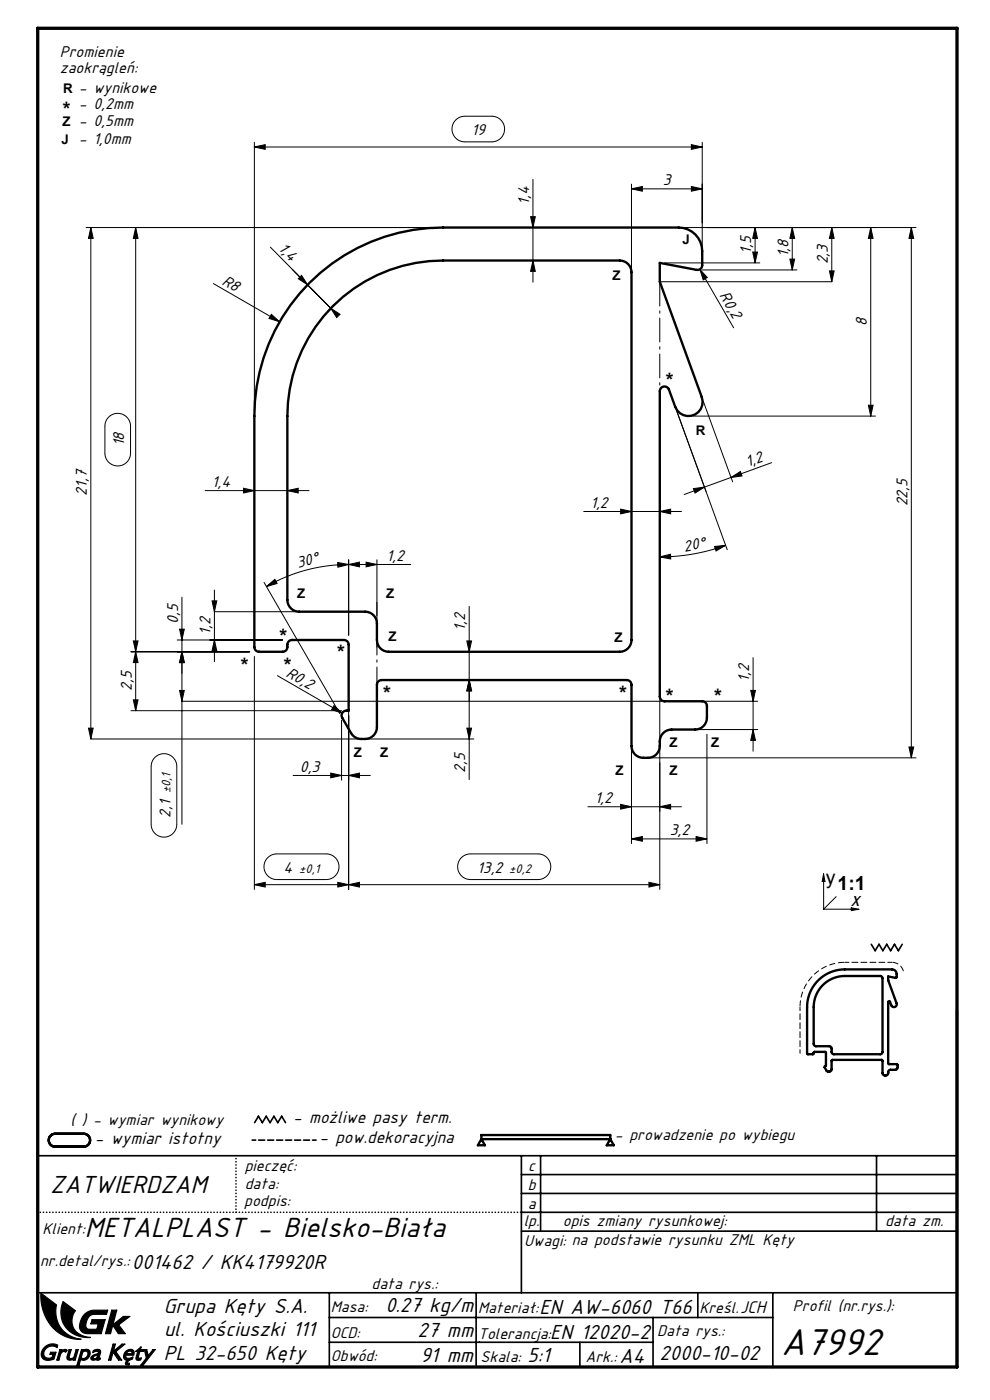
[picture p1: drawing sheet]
<svg xmlns="http://www.w3.org/2000/svg" width="210mm" height="297mm" viewBox="0 0 210 297" stroke-linecap="round" stroke-linejoin="round" font-family="sans-serif">
<path d="M65.7 60a40 40 0 0 1 28.3-11.7h50a5 5 0 0 1 5 5v3a1 1 0 0 1-1.2 1l-7.8-1.5v4l8.9 24.4a3 3 0 0 1-1.8 3.9 3 3 0 0 1-3.9-1.8l-1.3-3.7a1 1 0 0 0-1.1-.6 1 1 0 0 0-.8 1v64.8a1 1 0 0 0 1 1h8a1 1 0 0 1 1 1v2.5a2.5 2.5 0 0 1-2.5 2.5h-5a2.5 2.5 0 0 0-2.5 2.5 2.85 2.85 0 0 1-3.5 3.5 2.5 2.5 0 0 1-2.5-2.5v-13a1 1 0 0 0-1-1h-52a1 1 0 0 0-1 1v9a2.65 2.65 0 0 1-3.4 2.5 2.5 2.5 0 0 1-2.1-1.3l-1.9-3.2a1.08 1.08 0 0 1 .1-1.3 1.08 1.08 0 0 1 1.3-.2v-14a1 1 0 0 0-1-1h-11a1.23 1.23 0 0 0-1.1 1.7l-.2 .5-.6 .3h-5.1a1 1 0 0 1-1-1v-49a40 40 0 0 1 11.7-28.3zM70.6 64.9a33 33 0 0 1 23.4-9.6h37.5a2.5 2.5 0 0 1 2.5 2.5v78a2.5 2.5 0 0 1-2.5 2.5h-49a2.5 2.5 0 0 1-2.5-2.5v-3.5a2.5 2.5 0 0 0-2.5-2.5h-14a2.5 2.5 0 0 1-2.5-2.5v-39a33 33 0 0 1 9.6-23.4zM173.5 208a8 8 0 0 1 5.7-2.4h10a1 1 0 0 1 1 1v.7l-.1 .1-1.7-.3v.8l1.8 4.9a.6 .6 0 0 1-.4 .8 .6 .6 0 0 1-.7-.3l-.3-.8a.2 .2 0 0 0-.2-.1 .2 .2 0 0 0-.2 .2v13l.2 .1 1.6 .1 .2 .1v.6l-.2 .4-1.4 .1a.84 .84 0 0 0-.5 .9l-.4 .2a.55 .55 0 0 1-.7-.5v-2.6l-.2-.2-10.4 .1-.2 .1v1.8a.61 .61 0 0 1-.5 .5 .61 .61 0 0 1-.6-.2l-.4-.8 .3-.2-.1-2.9h-2.3l-.4 .4h-1l-.2-.1v-9.9a8 8 0 0 1 2.3-5.6zM174.5 209a6.6 6.6 0 0 1 4.7-2h7.5l.5 .4v15.7l-.1 .4-.4 .1h-9.9l-.4-.3v-.9l-.3-.4-3.3-.1-.2-.5v-7.8a6.6 6.6 0 0 1 1.9-4.6zM203 214.3v75.7M10.7 241l.8-.5h6.2a1.37 1.37 0 0 1 1.4 1.4 1.37 1.37 0 0 1-1.4 1.4h-6a1.37 1.37 0 0 1-1.2-.9 1.37 1.37 0 0 1 .2-1.4zM102.1 241.7v-.9h27.4v.9M102.1 241.7h27.4M102.1 241.7l.8 1.3h-1.5zM129.5 241.7l.7 1.3h-1.5z" fill="none" stroke="#000" stroke-width=".5"/>
<g fill="none" stroke="#000" stroke-width=".25">
<path d="M8.7 274.3l3.3 2.5a5.8 5.8 0 0 0 5.3 7.3 8.2 8.2 0 0 1-8.4-6.9zM13.4 276.1l2.6 2a3.5 3.5 0 0 0-.4 3.6 3.5 3.5 0 0 0 3 2h.7a5.4 5.4 0 0 1-5.9-7.6zM18 278.8a3 3 0 0 1 2.1-.9h2.7l-.2 .9h-2.6a2.16 2.16 0 0 0-1.6 3l.5 .2h1.6l.4-1.2h-1.6l.2-.8h2.8l-.8 2.9h-2.8a1.69 1.69 0 0 1-1.7-.8 1.69 1.69 0 0 1 .1-1.8l.4-.9zM23.7 277.9h1.1l-.9 3.2 2.3-1.8h1.3l-2.3 1.8 1.4 1.8h-1.5l-1.2-1.8-.5 1.8h-1zM9.4 285.9a2.37 2.37 0 0 1 2.8-.5l-.1 .5a1.7 1.7 0 0 0-2-.1 1.7 1.7 0 0 0-.7 1.9l.7 .4h.7l.3-.1 .1-.7h-.6l.1-.4h1.2l-.4 1.4a2.03 2.03 0 0 1-2.7-.5v-1zM12.7 286.3h.4l-.1 .4a.75 .75 0 0 1 1.3-.2l-.4 .3a.62 .62 0 0 0-.7 0 .62 .62 0 0 0-.4 .5l-.3 1.2h-.4zM14.7 286.3h.4l-.4 1.5 .1 .3 .3 .1 .6-.3 .4-1.6h.5l-.7 2.2h-.4l.1-.2-.5 .2a.59 .59 0 0 1-.7-.1 .59 .59 0 0 1-.2-.6zM17.3 286.3h.4v.1l.3-.1a.88 .88 0 0 1 1.1 .3 .88 .88 0 0 1-.1 1.1l-.4 .5-.5 .3-.5 .1-.5-.2-.3 1.2h-.5zM17.6 286.8a.66 .66 0 0 1 1 0 .66 .66 0 0 1-.2 1l-.6 .4-.6-.2zM20.6 288.1l-.1 .2M20.7 287.4l-.4 .2a.37 .37 0 0 0-.5 .2 .37 .37 0 0 0 .2 .5l.6-.2M21 288.1h.3l-.3 .4-.4 .1-.1-.3"/>
<path d="M21 288.1l.3-1.1-1.2 .4a.67 .67 0 0 0-.7 .4 .67 .67 0 0 0 .2 .7l.9-.2M21 288.1l-.5 .2M21.3 287.1a.65 .65 0 0 0-.2-.8 .65 .65 0 0 0-.8 0l-.5 .2-.1 .5 .4-.3a.44 .44 0 0 1 .8 .3l-.3 1.1M24 285.2h.5l-.5 1.5 1.9-1.5h.6l-1.9 1.5 1.2 1.8h-.7l-1.1-1.6-.5 1.6h-.5zM26.7 286.7l.8-.4a.79 .79 0 0 1 .9 .3 .79 .79 0 0 1 0 .9h-1.7a.62 .62 0 0 0 .3 .7 .62 .62 0 0 0 .7-.1l.5-.3-.1 .5-.8 .3a.34 .34 0 0 0-.1 .6h.2v.4h-.5a.49 .49 0 0 1-.3-.5 .49 .49 0 0 1 .3-.5h.1a.97 .97 0 0 1-.8-.8 .97 .97 0 0 1 .4-1zM27 286.8l.7-.2 .2 .2 .1 .4h-1.2zM28.8 286.6l1.1-.8-.1 .5h.7l-.1 .4h-.7l-.4 1.3 .2 .1 .5-.1-.1 .5-.4 .1a.46 .46 0 0 1-.6-.1 .46 .46 0 0 1 0-.6l.3-1.2zM30.6 286.3h.5l.3 1.3 1.1-1.3h.4l-2.6 3.3h-.5l1.2-1.5z"/>
</g>
<path d="M191.7 206.2a2.5 2.5 0 0 0-2.5-2.1" fill="none" stroke="#000" stroke-width=".21" stroke-dasharray="1.3 .6" stroke-dashoffset="-.1" stroke-linecap="butt"/>
<path d="M179.2 204.1a9.5 9.5 0 0 0-9.5 9.5" fill="none" stroke="#000" stroke-width=".21" stroke-dasharray="1.3 .6" stroke-dashoffset="-.2" stroke-linecap="butt"/>
<g fill="none" stroke="#000" stroke-width=".35">
<path d="M184.8 200.3l.8 1.4 .9-1.4 .8 1.4 .8-1.4 .8 1.4 .8-1.4 .9 1.4 .8-1.4M54 238.2l.8-1.4 .8 1.4 .9-1.4 .8 1.4 .8-1.4 .8 1.4 .8-1.4 .9 1.4M8 245.2h195M110.6 257.2h92.4M110.6 253.2h92.4M110.6 245.2v29.1M110.6 249.2h92.4M114.7 245.2v15.9M185.9 245.2v16M8 274.3h195M8 260.6v29.4M69.9 274.3v15.7h65.7"/>
<path d="M69.9 279.5h94M101 274.3v15.7M110.6 261.2h92.4M138.5 279.5v10.5M148 274.2v5.3M163.9 274.3v15.8M69.9 284.8h68.6M123 284.8v5.2"/>
</g>
<path d="M50.1 257.2v-12" fill="none" stroke="#000" stroke-width=".35" stroke-dasharray="0 .6"/>
<path d="M8 257.2h102.6" fill="none" stroke="#000" stroke-width=".35" stroke-dasharray="0 .6" stroke-dashoffset=".1"/>
<path d="M8 6h195v284h-195z" fill="none" stroke="#000" stroke-width=".7"/>
<path d="M174.7 192.9l2.7-2.7" fill="none" stroke="#000" stroke-width=".21" stroke-dasharray="6.3 1.3 1.3 1.3"/>
<g fill="none" stroke="#000" stroke-width=".21">
<path d="M54 31.2l2.3-.5v1zM54 30.2v57.1M54 31.2h95M96.7 25.5a2.72 2.72 0 0 1 1.9-.8h5.7a2.72 2.72 0 0 1 2.7 2.7 2.72 2.72 0 0 1-2.7 2.7h-5.7a2.72 2.72 0 0 1-2.5-1.7 2.72 2.72 0 0 1 .6-2.9zM113.1 38.1v21.8M134 39.1v70.4M146.7 30.7l2.3 .5-2.3 .5zM146.7 39.6l2.3 .5-2.3 .5zM149 30.2v24.1M19.3 48.3l.5 2.3h-1zM19.3 48.3v108.5M28.8 48.3l.5 2.3h-1z"/>
<path d="M28.8 48.3v102.5M57.4 52.4l12.8 13M63.3 59.1l.7-.7 1.2 2zM112.6 46h1l-.5 2.3zM113.1 55.3l.5 2.3h-1zM120.5 48.3h-102.2M134 40.1l2.3-.5v1zM134 40.1h15M140 59.8h36.4M140 48.3h54.3M141 55.8h20.2M148.5 57.1l1.5 1.8-.8 .5z"/>
<path d="M148.5 57.1l7.1 12.4M149 57.3h20.1M159.7 53.5h1l-.5 2.3zM160.2 48.3v7.5M160.2 48.3l.5 2.3h-1zM167.6 55h1l-.5 2.3zM168.1 48.3v9M168.1 48.3l.5 2.3h-1zM175.9 57.5h1l-.5 2.3zM176.4 48.3v11.5M176.4 48.3l.5 2.3h-1zM184.7 48.3l.5 2.3h-1z"/>
<path d="M184.7 48.3v40M193.3 48.3l.5 2.3h-1zM193.3 48.3v112.5M45.3 60.2l14 8.1M57.6 66.7l1.7 1.6-2.2-.7zM65.1 60.5l-.6 .6M70 65.5l-.6 .6M70.2 65.4l1.9 1.3-.7 .7zM23 88.5a2.72 2.72 0 0 1 3-.6 2.72 2.72 0 0 1 1.7 2.5v5.7a2.72 2.72 0 0 1-2.7 2.7 2.72 2.72 0 0 1-2.7-2.7v-5.7a2.72 2.72 0 0 1 .7-1.9zM140 96.8v12.7M143.6 87.2l10.7 29.4M147 88.3h38.7"/>
<path d="M149.2 85.2l6.2 17M163.7 98.1l-18.6 6.8M184.2 86h1l-.5 2.3zM43.5 104.1h22.1M51.7 103.6l2.3 .5-2.3 .5zM61 104.1l2.3-.5v1zM71.6 119.3l2.4 .5-2.3 .5zM74 119.8a34.9 34.9 0 0 0-17.5 4.6M74 118.8v16M74 119.8l2.3-.5v1zM74 119.8h13.1M77.7 119.3l2.3 .5-2.3 .5z"/>
<path d="M80 118.8v18.5M123.8 108.5h20.8M131.7 108l2.3 .5-2.3 .5zM140 108.5l2.3-.5v1zM140 118.1l2.2-.5 .1 1zM147.1 103.7l2.3-.4-2 1.3zM151.6 115.9l2.3-.2-2 1.2zM153.9 115.7a40.8 40.8 0 0 1-13.9 2.4M155.1 101.3l2-1.3 .3 1zM27.8 138.3h25.2M28.3 136h1l-.5 2.3zM28.8 138.3l.5 2.3h-1z"/>
<path d="M37.6 135.8h22.4M38.1 133.5h1l-.5 2.3zM38.6 126.7v48.2M38.6 138.3l.5 2.3h-1zM45 127.5h1l-.5 2.3zM45.5 129.8h18M45.5 125.2v15.2M45.5 135.8l.5 2.3h-1zM54 139.3v49.4M56 123.6l16.1 27.8M56.5 124.4l1.8-1.5 .5 .9zM99 136h1l-.5 2.3z"/>
<path d="M99.5 128.7v36.7M159.7 139.5v19.9M18.8 154.5h1l-.5 2.3zM19.3 156.8h57.3M27.8 150.8h44.7M28.3 148.5h1l-.5 2.3zM38.1 146.5h1l-.5 2.3zM38.6 148.8h102.3M58.9 143.3l13.7 8M70.8 149.7l1.8 1.6-2.3-.7zM72.5 152.8v12.7M74 149.8v38.9"/>
<path d="M77.3 156.8h23.2M99 154.5h1l-.5 2.3zM99.5 144.3l.5 2.3h-1zM134 156.2v22.8M140 145v43.7M146.7 154.8h14M148.6 148.8h12.1M150 155.8v23.2M159.2 146.5h1l-.5 2.3zM159.7 154.8l.5 2.3h-1zM192.8 158.5h1l-.5 2.3zM32.9 160.7a2.72 2.72 0 0 1 2.9-.6 2.72 2.72 0 0 1 1.7 2.5v12.3a2.72 2.72 0 0 1-2.7 2.7 2.72 2.72 0 0 1-2.7-2.7v-12.3a2.72 2.72 0 0 1 .8-1.9z"/>
<path d="M62.2 164.5h16.4M70.2 164l2.3 .5-2.3 .5zM74 164.5l2.3-.5v1zM124.7 171.1h19.9M131.7 170.6l2.3 .5-2.3 .5zM134 178l2.3-.5v1zM134 178h16M137.2 160.8h57.1M140 171.1l2.3-.5v1zM147.7 177.5l2.3 .5-2.3 .5zM54 187.7l2.3-.5v1zM54 187.7h86"/>
<path d="M56.8 181.9a2.72 2.72 0 0 1 1.9-.8h10.5a2.72 2.72 0 0 1 2.7 2.8 2.72 2.72 0 0 1-2.7 2.7h-10.5a2.72 2.72 0 0 1-2.5-1.7 2.72 2.72 0 0 1 .6-3zM71.7 187.2l2.3 .5-2.3 .5zM74 187.7l2.3-.5v1zM97.9 181.9a2.72 2.72 0 0 1 1.9-.8h14.3a2.72 2.72 0 0 1 2.7 2.8 2.72 2.72 0 0 1-2.7 2.7h-14.3a2.72 2.72 0 0 1-2.5-1.7 2.72 2.72 0 0 1 .6-3zM137.7 187.2l2.3 .5-2.3 .5zM174.7 185.4l.3 1.6h-.6zM174.7 187v5.9h5.9M180.6 192.6l1.6 .3-1.6 .3z"/>
</g>
<path d="M189.2 204.1h-10" fill="none" stroke="#000" stroke-width=".21" stroke-dasharray="1.3 .6" stroke-dashoffset=".4"/>
<path d="M169.7 213.6v9.8" fill="none" stroke="#000" stroke-width=".21" stroke-dasharray="1.3 .6" stroke-dashoffset=".5"/>
<path d="M53.5 241.9h13.5" fill="none" stroke="#000" stroke-width=".35" stroke-dasharray="1.3 .6" stroke-dashoffset=".5"/>
<g fill="#000">
<path d="M174.7 185.4l.3 1.6h-.6zM180.6 192.6v.6l1.6-.3z" fill-rule="evenodd"/>
<path d="M8.7 274.3a9 9 0 0 0 6.3 9.6l2.3 .2-1.3-.2-1-.4-1.8-1.4-.7-1-.5-1.4-.2-1.4 .2-1.5zM18 278.8l-.6 .8-.4 1.2-.1 .9 .3 .7 .5 .3 .5 .2h3.3l.8-2.9h-2.8l-.2 .8h1.6l-.4 1.2h-1.6l-.4-.1-.3-.6 .1-.9 .5-.9 .5-.5 .6-.2h2.7l.2-.9-3.3 .1-.9 .3zM23.7 277.9l-1.3 5h1l.5-1.8 1.2 1.8h1.5l-1.4-1.8 2.3-1.8h-1.3l-2.3 1.8 .9-3.2zM9.5 285.8l-.5 .5-.2 .7v.6l.2 .5 .4 .3 .6 .2 1.5-.3 .4-1.4h-1.2l-.1 .4h.6l-.1 .7-.8 .1-.6-.1-.3-.4-.1-.8 .3-.6 .7-.5 .9-.1 .9 .3 .1-.5-.6-.3h-.8l-.7 .2zM12.7 286.3l-.6 2.2h.4l.3-1.2 .3-.4 .4-.2 .4 .2 .4-.4-.6-.2-.7 .5 .1-.5zM17.6 286.8l-.4 1.2 .6 .2 .6-.4 .2-.7-.3-.5zM17.3 286.3h.4v.1l.6-.1 .5 .1 .3 .4v.6l-.4 .7-.5 .4-.5 .1-.6-.2-.3 1.2h-.5zM24 285.2l-1 3.3h.5l.5-1.6 1.1 1.6h.7l-1.2-1.8 1.9-1.5h-.6l-1.9 1.5 .5-1.5zM26.6 286.7l.5-.3 .6-.1 .5 .1 .2 .3v.8h-1.7v.4l.3 .2h.6l.6-.3-.1 .5-.7 .3-.3 .4v.2h.3v.4l-.8-.2 .1-.4 .3-.4-.5-.2-.3-.4 .1-.7zM27 286.9l-.2 .3h1.2v-.4l-.3-.2zM30.6 286.3l.4 1.8-1.2 1.5h.5l2.6-3.3h-.4l-1.1 1.3-.3-1.3zM28.8 286.6l.4 .1-.3 1.7 .3 .2 .7-.1 .1-.5-.5 .1-.2-.2 .4-1.2h.7l.1-.4h-.7l.1-.5zM14.7 286.3l-.5 1.6 .1 .4 .6 .3 .7-.3-.1 .2h.4l.7-2.2h-.5l-.4 1.6-.6 .3-.3-.1-.1-.3 .4-1.5zM19.8 286.5l-.1 .5 .8-.3 .3 .1v.3l.5-.1v-.5l-.2-.2h-.7zM19.5 287.7l-.2 .4 .1 .4 .4 .1 .5-.1 .3-.4-.7 .1-.1-.3 .9-.5 .1-.3zM20.8 287.1l-.3 1.2 .5-.2 .3-1.1zM20.5 288.3l.1 .3h.3l.3-.2 .1-.3z" fill-rule="evenodd"/>
<path d="M13.4 276.1l2.6 2-.5 1-.2 1.2 .1 1 .5 1 1.6 1 1.8 .4h-1.6l-1.4-.4-1.2-.6-1-.9a5.5 5.5 0 0 1-.7-5.7z" fill-rule="evenodd"/>
</g>
<path d="M80 135.2v10.1" fill="none" stroke="#000" stroke-width=".21" stroke-dasharray="5.1 1 .5 1" stroke-dashoffset="1.3"/>
<path d="M80 127.8v4.5" fill="none" stroke="#000" stroke-width=".21" stroke-dasharray="5.1 1 .5 1" stroke-dashoffset="2.2"/>
<path d="M140 59.8v28.1" fill="none" stroke="#000" stroke-width=".21" stroke-dasharray="5.1 1 .5 1" stroke-dashoffset="-.1"/>
<g fill="#000">
<path d="M148.5 57.1l1.5 1.8-.8 .5zM57.6 66.7l1.7 1.6-2.2-.7zM70.8 149.7l1.8 1.6-2.3-.7z"/>
<path d="M28.8 48.3l.5 2.3h-1zM28.3 136h1l-.5 2.3zM38.6 138.3l.5 2.3h-1zM38.1 146.5h1l-.5 2.3zM28.8 138.3l.5 2.3h-1zM28.3 148.5h1l-.5 2.3z"/>
<path d="M113.1 55.3l.5 2.3h-1zM112.6 46h1l-.5 2.3z"/>
<path d="M167.6 55h1l-.5 2.3zM168.1 48.3l.5 2.3h-1zM159.7 53.5h1l-.5 2.3zM160.2 48.3l.5 2.3h-1zM175.9 57.5h1l-.5 2.3zM176.4 48.3l.5 2.3h-1zM184.2 86h1l-.5 2.3zM184.7 48.3l.5 2.3h-1z"/>
<path d="M63.3 59.1l.7-.7 1.2 2zM70.2 65.4l1.9 1.3-.7 .7z"/>
<path d="M51.7 103.6l2.3 .5-2.3 .5zM61 104.1l2.3-.5v1zM54 31.2l2.3-.5v1zM146.7 30.7l2.3 .5-2.3 .5zM134 40.1l2.3-.5v1zM146.7 39.6l2.3 .5-2.3 .5zM131.7 108l2.3 .5-2.3 .5zM140 108.5l2.3-.5v1zM74 119.8l2.3-.5v1zM77.7 119.3l2.3 .5-2.3 .5zM54 187.7l2.3-.5v1zM71.7 187.2l2.3 .5-2.3 .5zM74 187.7l2.3-.5v1zM137.7 187.2l2.3 .5-2.3 .5zM70.2 164l2.3 .5-2.3 .5zM74 164.5l2.3-.5v1z"/>
<path d="M71.6 119.3l2.4 .5-2.3 .5zM56.5 124.4l1.8-1.5 .5 .9z"/>
<path d="M140 118.1l2.2-.5 .1 1zM151.6 115.9l2.3-.2-2 1.2z"/>
<path d="M155.1 101.3l2-1.3 .3 1zM147.1 103.7l2.3-.4-2 1.3z"/>
<path d="M38.6 138.3l.5 2.3h-1zM38.1 133.5h1l-.5 2.3zM45.5 135.8l.5 2.3h-1zM45 127.5h1l-.5 2.3zM159.7 154.8l.5 2.3h-1zM159.2 146.5h1l-.5 2.3zM192.8 158.5h1l-.5 2.3zM193.3 48.3l.5 2.3h-1zM99.5 144.3l.5 2.3h-1zM99 136h1l-.5 2.3z"/>
<path d="M18.8 154.5h1l-.5 2.3zM19.3 48.3l.5 2.3h-1zM99 154.5h1l-.5 2.3zM99.5 144.3l.5 2.3h-1z"/>
<path d="M134 178l2.3-.5v1zM147.7 177.5l2.3 .5-2.3 .5zM131.7 170.6l2.3 .5-2.3 .5zM140 171.1l2.3-.5v1z"/>
</g>
<text font-size="8.8" x="165.7" y="287.4">A7992</text>
<text font-size="6.6" x="18" y="262.4">METALPLAST - Bielsko-Biała</text>
<text font-size="5.8" x="10.6" y="253">ZATWIERDZAM</text>
<g font-size="4.8">
<text x="28" y="269.1">001462 / KK4179920R</text>
<text x="34.8" y="278.5">Grupa Kęty S.A.</text>
<text x="81.7" y="278.4">0.27 kg/m</text>
<text x="114.4" y="278.7">EN AW-6060 T66</text>
<text x="34.8" y="283.4">ul. Kościuszki 111</text>
<text x="88.6" y="283.7">27 mm</text>
<text x="116.7" y="284.1">EN 12020-2</text>
<text x="34.8" y="288.5">PL 32-650 Kęty</text>
<text x="89.2" y="288.9">91 mm</text>
<text x="111.9" y="289">5:1</text>
<text x="131.4" y="289.1">A4</text>
<text x="139.9" y="288.5">2000-10-02</text>
</g>
<text font-size="4.3" x="180.5" y="192.1">x</text>
<g font-size="4.2">
<text x="13.4" y="24.6">*</text>
<text x="141.3" y="82.1">*</text>
<text x="59.3" y="136.3">*</text>
<text x="51.1" y="142.7">*</text>
<text x="60.2" y="142.7">*</text>
<text x="71.5" y="139.9">*</text>
<text x="81.3" y="148.4">*</text>
<text x="131.3" y="148.4">*</text>
<text x="141.2" y="149.2">*</text>
<text x="151.5" y="149.2">*</text>
</g>
<g font-size="4.1">
<text x="175.2" y="187.6">y</text>
<text x="177.7" y="188.9">1:1</text>
</g>
<g font-size="4">
<text x="62.2" y="238.2">- możliwe pasy term.</text>
<text x="20.1" y="242.7">- wymiar istotny</text>
<text x="67.8" y="242.5">- pow.dekoracyjna</text>
</g>
<g font-size="3.7">
<text x="12.7" y="12.1">Promienie</text>
<text x="12.7" y="15.4">zaokrągleń:</text>
<text x="16.7" y="19.7">- wynikowe</text>
<text x="16.7" y="23.2">- 0,2mm</text>
<text x="16.7" y="26.7">- 0,5mm</text>
<text x="100" y="28.7">19</text>
<text x="16.7" y="30.7">- 1,0mm</text>
<text x="140.6" y="39.2">3</text>
<text x="112.2" y="43.4" transform="rotate(-90 112.2 43.4)">1,4</text>
<text x="58.9" y="52.9" transform="rotate(45 58.9 52.9)">1,4</text>
<text x="159.3" y="53.9" transform="rotate(-90 159.3 53.9)">1,5</text>
<text x="167.2" y="54.6" transform="rotate(-90 167.2 54.6)">1,8</text>
<text x="175.6" y="56.1" transform="rotate(-90 175.6 56.1)">2,3</text>
<text x="46.9" y="60.2" transform="rotate(30 46.9 60.2)">R8</text>
<text x="152.5" y="62.7" transform="rotate(60 152.5 62.7)">R0,2</text>
<text x="183.9" y="69.1" transform="rotate(-90 183.9 69.1)">8</text>
<text x="26.3" y="94.7" transform="rotate(-90 26.3 94.7)">18</text>
<text x="158.6" y="99.1" transform="rotate(-20 158.6 99.1)">1,2</text>
<text x="18.4" y="105.2" transform="rotate(-90 18.4 105.2)">21,7</text>
<text x="45" y="103.3">1,4</text>
<text x="125.2" y="107.7">1,2</text>
<text x="192.5" y="107.4" transform="rotate(-90 192.5 107.4)">22,5</text>
<text x="82" y="118.9">1,2</text>
<text x="145.2" y="117" transform="rotate(-11 145.2 117)">20°</text>
<text x="63.2" y="120.5" transform="rotate(-14 63.2 120.5)">30°</text>
<text x="37.8" y="132.3" transform="rotate(-90 37.8 132.3)">0,5</text>
<text x="44.7" y="134.6" transform="rotate(-90 44.7 134.6)">1,2</text>
<text x="98.7" y="133.8" transform="rotate(-90 98.7 133.8)">1,2</text>
<text x="60.5" y="143.4" transform="rotate(30 60.5 143.4)">R0,2</text>
<text x="28" y="146.6" transform="rotate(-90 28 146.6)">2,5</text>
<text x="158.9" y="144.6" transform="rotate(-90 158.9 144.6)">1,2</text>
<text x="63.6" y="163.7">0,3</text>
<text x="98.7" y="164" transform="rotate(-90 98.7 164)">2,5</text>
<text x="36.1" y="173.4" transform="rotate(-90 36.1 173.4)">2,1</text>
<text x="126.1" y="170.3">1,2</text>
<text x="142.1" y="177.1">3,2</text>
<text x="60.1" y="185.2">4</text>
<text x="101.2" y="185.2">13,2</text>
<text x="15" y="238.7">( ) - wymiar wynikowy</text>
<text x="130.4" y="241.8">- prowadzenie po wybiegu</text>
<text x="51.9" y="248.5">pieczęć:</text>
<text x="112" y="248.4">c</text>
<text x="51.8" y="255.8">podpis:</text>
<text x="51.9" y="252.2">data:</text>
<text x="112" y="256.4">a</text>
<text x="112" y="252.4">b</text>
<text x="9" y="261.9">Klient:</text>
<text x="111.1" y="260.1">lp.</text>
<text x="119.4" y="260.1">opis zmiany rysunkowej:</text>
<text x="187.8" y="260.1">data zm.</text>
<text x="8.5" y="268.5">nr.detal/rys.:</text>
<text x="111.2" y="264.4">Uwagi: na podstawie rysunku ZML Kęty</text>
<text x="78.8" y="273.4">data rys.:</text>
<text x="70.2" y="278.2">Masa:</text>
<text x="101.4" y="278.6">Materiał:</text>
<text x="148.4" y="278.6">Kreśl.JCH</text>
<text x="168.2" y="278">Profil (nr.rys.):</text>
<text x="70.2" y="283.9">OCD:</text>
<text x="101.4" y="284">Tolerancja:</text>
<text x="139.4" y="283.5">Data rys.:</text>
<text x="70.2" y="288.7">Obwód:</text>
<text x="101.9" y="288.9">Skala:</text>
<text x="124.2" y="288.9">Ark.:</text>
</g>
<g font-size="3">
<text x="36.2" y="168.3" transform="rotate(-90 36.2 168.3)">±0,1</text>
<text x="63.5" y="185.3">±0,1</text>
<text x="108" y="185.3">±0,2</text>
</g>
<g font-size="2.8">
<text x="13.4" y="19.7">R</text>
<text x="13.3" y="26.8">Z</text>
<text x="13.1" y="30.6">J</text>
<text x="144.8" y="51.9">J</text>
<text x="129.9" y="59.5">Z</text>
<text x="147.6" y="92.2">R</text>
<text x="63" y="126.8">Z</text>
<text x="81.9" y="126.8">Z</text>
<text x="82.4" y="135.9">Z</text>
<text x="130.4" y="136.1">Z</text>
<text x="75" y="160.7">Z</text>
<text x="80.6" y="160.7">Z</text>
<text x="142" y="158.5">Z</text>
<text x="150.9" y="158.5">Z</text>
<text x="130.6" y="164.4">Z</text>
<text x="142" y="164.4">Z</text>
</g>
</svg>
